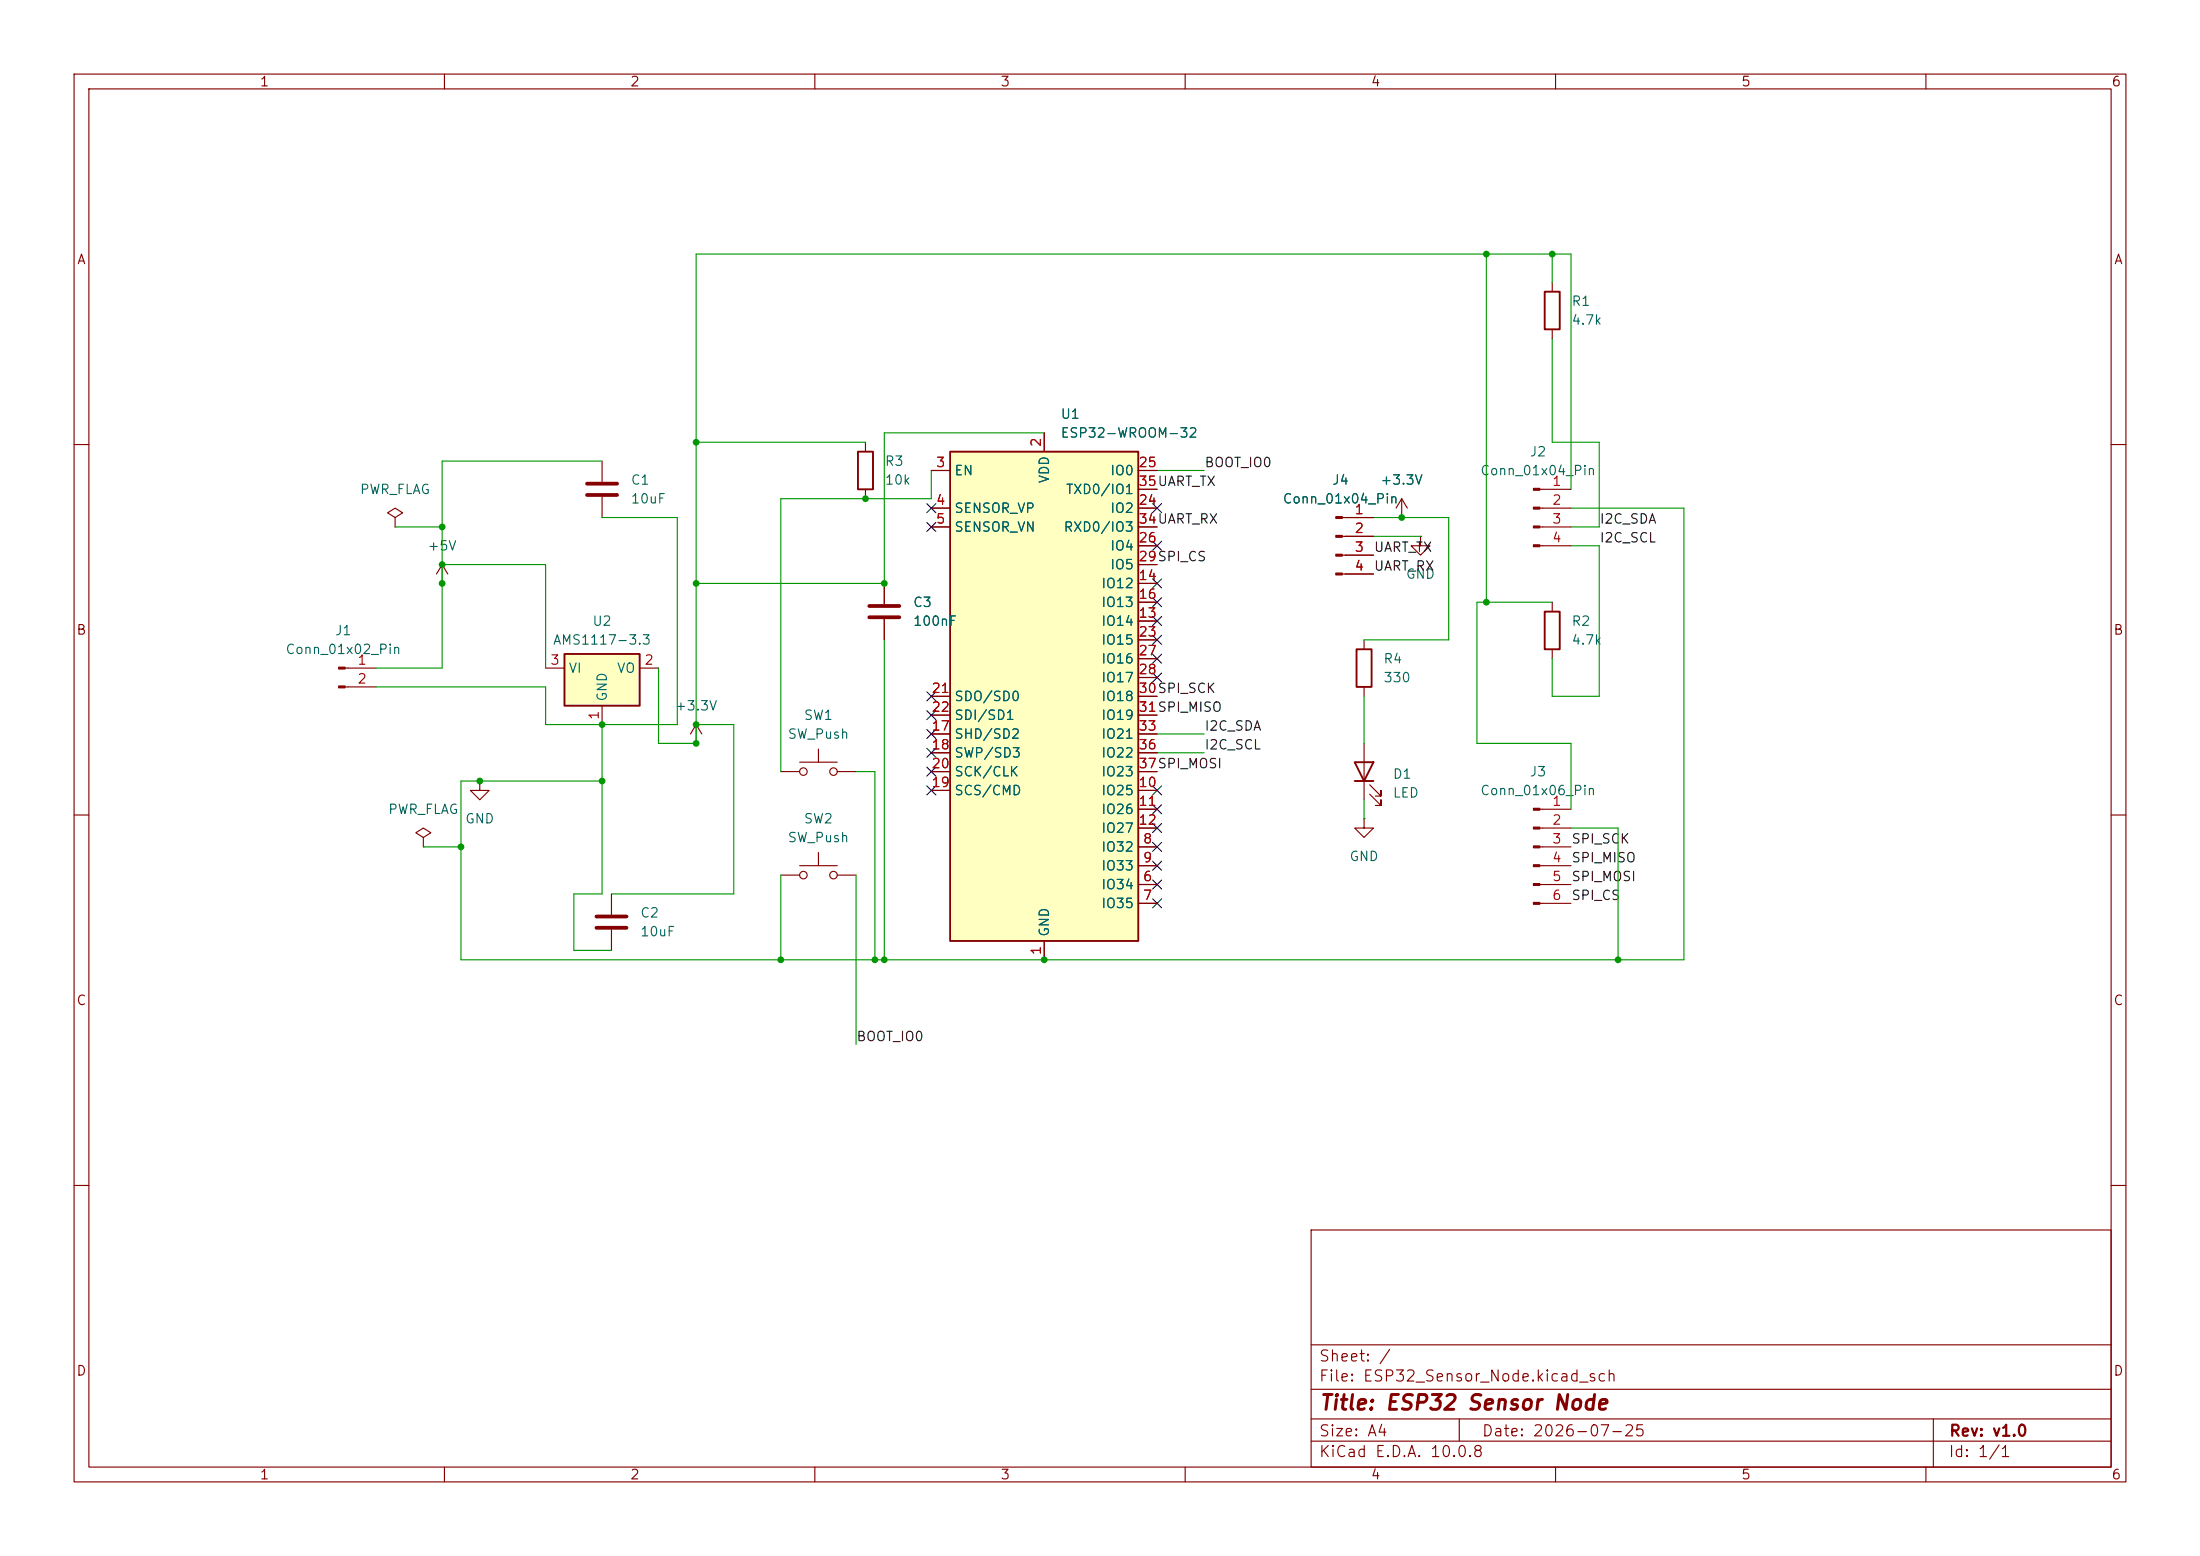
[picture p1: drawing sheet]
<svg xmlns="http://www.w3.org/2000/svg" width="297mm" height="210mm" viewBox="0 0 297 210" stroke-linecap="round" stroke-linejoin="round" font-family="sans-serif">
<g fill="none" stroke="#840000" stroke-width=".15">
<path d="M10 10h277v190h-277zM12 12h273v186h-273zM60 10v2M110 10v2M160 10v2M210 10v2M260 10v2M209.5 38.1v1.3M116.8 59.7v1.3M209.5 44.5v1.2M10 60h2M53.3 69.9l1.1-.7-1.1-.6-1 .6 1 .7v1.2"/>
<path d="M53.3 71.1h.1M81.3 62.2v2.8M81.3 67.1v2.8M116.8 66v1.3M181.2 69.9h4.2M181.2 72.4h4.2M181.2 74.9h4.2M181.2 77.5h4.2M189.2 69.9h.1M189.2 67.3l-.7 1.3M189.2 67.3l.8 1.3M189.2 67.3v2.6"/>
<path d="M191.8 72.4v1.3h1.2l-1.2 1.2-1.3-1.2h1.3M191.8 72.4h.1M285 60h2M184.1 86.4v1.2M184.1 92.7v1.3M209.5 81.3v1.3M209.5 87.6v1.3M10 110h2M64.8 105.4v1.3h1.2l-1.2 1.3-1.3-1.3h1.3M64.8 105.4h.1M184.1 110.5v1.3h1.3l-1.3 1.2-1.2-1.2h1.2M184.1 110.5h.1"/>
<path d="M184.1 100.3v7.7M184.9 107.2l1.5 1.5v-.7v.7h-.7M184.9 105.9l1.5 1.5v-.7v.7h-.7M207.9 109.2h4.2M207.9 111.8h4.2M207.9 114.3h4.2M207.9 116.8h4.2M207.9 119.4h4.2M285 110h2M82.5 120.7v2.7M82.5 125.5v2.8M207.9 121.9h4.2"/>
<path d="M10 160h2M177 166h108v32h-108zM285 160h2M60 198v2M110 198v2M160 198v2M177 194.5h108M177 191.5h108M177 187.5h108M177 181.5h108M197 191.5v3M210 198v2"/>
<path d="M260 198v2M261 191.5v6.5"/>
</g>
<path d="M208.5 39.4h2.1v5.1h-2.1zM115.8 61h2.1v5h-2.1zM183.1 87.6h2.1v5.1h-2.1zM208.5 82.6h2.1v5h-2.1zM182.9 102.9h2.5l-1.3 2.5zM182.9 105.4h2.5" fill="none" stroke="#840000" stroke-width=".25"/>
<g fill="#840000" stroke="#840000" stroke-width=".15">
<path d="M180.3 69.7h.9v.3h-.9z"/>
<path d="M180.3 72.3h.9v.2h-.9z"/>
<path d="M180.3 74.8h.9v.3h-.9z"/>
<path d="M180.3 77.3h.9v.3h-.9z"/>
<path d="M207 109.1h.9v.2h-.9z"/>
<path d="M207 111.6h.9v.3h-.9z"/>
<path d="M207 114.2h.9v.2h-.9z"/>
<path d="M207 116.7h.9v.3h-.9z"/>
<path d="M207 119.3h.9v.2h-.9z"/>
<path d="M207 121.8h.9v.2h-.9z"/>
</g>
<path d="M79.2 65.3h4.1M79.2 66.8h4.1M80.5 123.7h4.1M80.5 125.2h4.1" fill="none" stroke="#840000" stroke-width=".51"/>
<path d="M76.2 88.3h10.2v7h-10.2z" fill="#ffffc2"/>
<path d="M76.2 88.3h10.2v7h-10.2z" fill="none" stroke="#840000" stroke-width=".25"/>
<g fill="none" stroke="#840000" stroke-width=".15">
<path d="M59.7 78.7h.1M59.7 76.2l-.8 1.3M59.7 76.2l.8 1.3M59.7 76.2v2.5M207.9 66h4.2M207.9 68.6h4.2M207.9 71.1h4.2M207.9 73.7h4.2M73.7 90.2h2.5M81.3 95.3v2.5M86.4 90.2h2.5M94 97.8l-.8 1.3"/>
<path d="M94 97.8l.7 1.3M94 97.8v2.5M57.1 113l1.1-.6-1.1-.6-1 .6 1 .6v1.3M57.1 114.3h.1M94 100.3h.1"/>
</g>
<g fill="#840000" stroke="#840000" stroke-width=".15">
<path d="M207 65.9h.9v.3h-.9z"/>
<path d="M207 68.5h.9v.2h-.9z"/>
<path d="M207 71h.9v.2h-.9z"/>
<path d="M207 73.5h.9v.3h-.9z"/>
</g>
<path d="M128.3 61h25.4v66h-25.4z" fill="#ffffc2"/>
<path d="M128.3 61h25.4v66h-25.4z" fill="none" stroke="#840000" stroke-width=".25"/>
<g fill="none" stroke="#840000" stroke-width=".15">
<path d="M141 58.4v2.6M119.4 78.7v2.8M125.7 63.5h2.6M125.7 68.6h2.6M125.7 71.1h2.6M153.7 63.5h2.5M153.7 68.6h2.5M153.7 71.1h2.5M153.7 78.7h2.5M153.7 73.7h2.5M153.7 76.2h2.5M153.7 66h2.5"/>
<path d="M181.6 69.9h3.8M181.6 72.4h3.8M181.6 74.9h3.8M181.6 77.5h3.8M189.2 69.9h.1M46.6 90.2h4.2M46.6 92.7h4.2M119.4 83.6v2.8M125.7 99.1h2.6M125.7 94h2.6M125.7 96.5h2.6M153.7 83.8h2.5"/>
<path d="M153.7 81.3h2.5M153.7 99.1h2.5M153.7 94h2.5M153.7 96.5h2.5M153.7 86.4h2.5M153.7 88.9h2.5M153.7 91.4h2.5M105.4 104.1h2.5M105.4 118.1h2.5M107.9 116.8h5.1M107.9 102.9h5.1M110.5 101.1v1.8"/>
<path d="M110.5 115.1v1.7M113 104.1h2.6M113 118.1h2.6M125.7 106.7h2.6M125.7 101.6h2.6M125.7 104.1h2.6M153.7 119.4h2.5M153.7 114.3h2.5M153.7 116.8h2.5M153.7 106.7h2.5M153.7 109.2h2.5M153.7 111.8h2.5"/>
<path d="M153.7 101.6h2.5M153.7 104.1h2.5M141 127v2.5M153.7 121.9h2.5"/>
<circle cx="108.5" cy="104.1" r=".51"/>
<circle cx="108.5" cy="118.1" r=".51"/>
<circle cx="112.5" cy="118.1" r=".51"/>
<circle cx="112.5" cy="104.1" r=".51"/>
</g>
<path d="M117.3 81.8h4.1M117.3 83.3h4.1" fill="none" stroke="#840000" stroke-width=".51"/>
<g fill="#840000" stroke="#840000" stroke-width=".15">
<path d="M45.7 90h.9v.3h-.9z"/>
<path d="M45.7 92.6h.9v.2h-.9z"/>
</g>
<g fill="none" stroke="#009600" stroke-width=".15">
<path d="M200.7 34.3v47M209.5 34.3v3.8M94 59.7h22.8M141 58.4h-21.6v20.3h-25.4M209.5 45.7v14h6.4v11.4h-3.8M53.3 71.1h6.4M59.7 76.2h14v14M81.3 62.2h-21.6v28h-8.9M81.3 69.9h10.1v27.9h-17.7v-5.1h-22.9M125.7 63.5v3.8h-20.3v36.8M156.2 63.5h6.4M185.4 69.9h10.2v16.5h-11.5"/>
<path d="M185.4 72.4h6.4M212.1 66v-31.7h-118.1v66h-5.1v-10.1M212.1 73.7h3.8v20.3h-6.4v-5.1M212.1 68.6h15.2v60.9h-165.1v-24.1h19.1M81.3 97.8v22.9h-3.8v7.6h5M94 97.8h5.1v22.9h-16.6M119.4 86.4v43.1M156.2 99.1h6.4M184.1 94v6.3M209.5 81.3h-10.1v19h12.7v8.9M57.1 114.3h5.1M105.4 118.1v11.4"/>
<path d="M115.6 104.1h2.5v25.4M115.6 118.1v22.9M156.2 101.6h6.4M184.1 108v2.5M212.1 111.8h6.3v17.7"/>
</g>
<g fill="none" stroke="#000084" stroke-width=".15">
<path d="M125.1 70.5l1.2 1.2M125.1 68l1.2 1.2M126.3 70.5l-1.2 1.2M126.3 68l-1.2 1.2M155.6 68l1.2 1.2M155.6 78.1l1.2 1.2M155.6 73.1l1.2 1.2M156.8 68l-1.2 1.2M156.8 78.1l-1.2 1.2M156.8 73.1l-1.2 1.2M125.1 95.9l1.2 1.2M125.1 93.4l1.2 1.2"/>
<path d="M125.1 98.5l1.2 1.2M126.3 98.5l-1.2 1.2M126.3 95.9l-1.2 1.2M126.3 93.4l-1.2 1.2M155.6 90.8l1.2 1.2M155.6 85.8l1.2 1.2M155.6 80.7l1.2 1.2M155.6 88.3l1.2 1.2M155.6 83.2l1.2 1.2M156.8 90.8l-1.2 1.2M156.8 85.8l-1.2 1.2M156.8 80.7l-1.2 1.2"/>
<path d="M156.8 88.3l-1.2 1.2M156.8 83.2l-1.2 1.2M125.1 106.1l1.2 1.2M125.1 103.5l1.2 1.2M125.1 101l1.2 1.2M126.3 106.1l-1.2 1.2M126.3 103.5l-1.2 1.2M126.3 101l-1.2 1.2M155.6 118.8l1.2 1.2M155.6 111.2l1.2 1.2M155.6 108.6l1.2 1.2M155.6 106.1l1.2 1.2"/>
<path d="M155.6 113.7l1.2 1.2M155.6 116.2l1.2 1.2M156.8 118.8l-1.2 1.2M156.8 111.2l-1.2 1.2M156.8 108.6l-1.2 1.2M156.8 106.1l-1.2 1.2M156.8 113.7l-1.2 1.2M156.8 116.2l-1.2 1.2M155.6 121.3l1.2 1.2M156.8 121.3l-1.2 1.2"/>
</g>
<g fill="#009600">
<circle cx="59.7" cy="71.1" r=".46"/>
<circle cx="94" cy="78.7" r=".46"/>
<circle cx="94" cy="59.7" r=".46"/>
<circle cx="119.4" cy="78.7" r=".46"/>
<circle cx="94" cy="97.8" r=".46"/>
<circle cx="59.7" cy="76.2" r=".46"/>
<circle cx="59.7" cy="78.7" r=".46"/>
<circle cx="200.7" cy="34.3" r=".46"/>
<circle cx="209.5" cy="34.3" r=".46"/>
<circle cx="141" cy="129.5" r=".46"/>
<circle cx="189.2" cy="69.9" r=".46"/>
<circle cx="116.8" cy="67.3" r=".46"/>
<circle cx="94" cy="100.3" r=".46"/>
<circle cx="81.3" cy="97.8" r=".46"/>
<circle cx="81.3" cy="105.4" r=".46"/>
<circle cx="105.4" cy="129.5" r=".46"/>
<circle cx="118.1" cy="129.5" r=".46"/>
<circle cx="119.4" cy="129.5" r=".46"/>
<circle cx="62.2" cy="114.3" r=".46"/>
<circle cx="64.8" cy="105.4" r=".46"/>
<circle cx="200.7" cy="81.3" r=".46"/>
<circle cx="218.4" cy="129.5" r=".46"/>
</g>
<text font-size="2" fill="#840000" x="178" y="190.8">Title: ESP32 Sensor Node</text>
<g font-size="1.5" fill="#840000">
<text x="178" y="184.1">Sheet: /</text>
<text x="178" y="186.8">File: ESP32_Sensor_Node.kicad_sch</text>
<text x="178" y="197">KiCad E.D.A. 10.0.8</text>
<text x="178" y="194.2">Size: A4</text>
<text x="200" y="194.2">Date: 2026-07-25</text>
<text x="263" y="197">Id: 1/1</text>
<text x="263" y="194.2">Rev: v1.0</text>
</g>
<g font-size="1.3" fill="#840000">
<text x="35" y="12">1</text>
<text x="85" y="12">2</text>
<text x="135" y="12">3</text>
<text x="185" y="12">4</text>
<text x="235" y="12">5</text>
<text x="285" y="12">6</text>
<text x="10.3" y="36">A</text>
<text x="285.3" y="36">A</text>
<text x="10.2" y="86">B</text>
<text x="285.2" y="86">B</text>
<text x="10.2" y="136">C</text>
<text x="285.2" y="136">C</text>
<text x="10.2" y="186">D</text>
<text x="285.2" y="186">D</text>
<text x="35" y="200">1</text>
<text x="85" y="200">2</text>
<text x="135" y="200">3</text>
<text x="185" y="200">4</text>
<text x="235" y="200">5</text>
<text x="285" y="200">6</text>
</g>
<g font-size="1.3" fill="#006464">
<text x="212.1" y="41.6">R1</text>
<text x="212.1" y="44.1">4.7k</text>
<text x="143.1" y="56.8">U1</text>
<text x="143.1" y="59.4">ESP32-WROOM-32</text>
<text x="85.1" y="65.7">C1</text>
<text x="119.4" y="63.2">R3</text>
<text x="119.4" y="65.7">10k</text>
<text x="128.8" y="64.5">EN</text>
<text x="141.9" y="65.3" transform="rotate(-90 141.9 65.3)">VDD</text>
<text x="149.8" y="64.5">IO0</text>
<text x="179.8" y="65.7">J4</text>
<text x="186.3" y="65.7">+3.3V</text>
<text x="199.7" y="64.5">Conn_01x04_Pin</text>
<text x="206.4" y="61.9">J2</text>
<text x="48.5" y="67">PWR_FLAG</text>
<text x="85.1" y="68.3">10uF</text>
<text x="128.8" y="69.5">SENSOR_VP</text>
<text x="143.8" y="67">TXD0/IO1</text>
<text x="149.8" y="69.5">IO2</text>
<text x="173.1" y="68.3">Conn_01x04_Pin</text>
<text x="57.6" y="74.6">+5V</text>
<text x="128.8" y="72.1">SENSOR_VN</text>
<text x="143.5" y="72.1">RXD0/IO3</text>
<text x="149.8" y="74.6">IO4</text>
<text x="149.8" y="77.2">IO5</text>
<text x="123.2" y="82.2">C3</text>
<text x="148.6" y="79.7">IO12</text>
<text x="148.6" y="82.2">IO13</text>
<text x="189.7" y="78.4">GND</text>
<text x="38.5" y="88.6">Conn_01x02_Pin</text>
<text x="45.1" y="86.1">J1</text>
<text x="74.6" y="87.3">AMS1117-3.3</text>
<text x="79.9" y="84.8">U2</text>
<text x="123.2" y="84.8">100nF</text>
<text x="148.6" y="84.8">IO14</text>
<text x="148.6" y="87.3">IO15</text>
<text x="148.6" y="89.9">IO16</text>
<text x="186.7" y="89.9">R4</text>
<text x="212.1" y="84.8">R2</text>
<text x="212.1" y="87.3">4.7k</text>
<text x="76.7" y="91.1">VI</text>
<text x="82.2" y="94.8" transform="rotate(-90 82.2 94.8)">GND</text>
<text x="83.2" y="91.1">VO</text>
<text x="128.8" y="94.9">SDO/SD0</text>
<text x="148.6" y="92.4">IO17</text>
<text x="148.6" y="94.9">IO18</text>
<text x="186.7" y="92.4">330</text>
<text x="91" y="96.2">+3.3V</text>
<text x="106.3" y="100">SW_Push</text>
<text x="108.4" y="97.5">SW1</text>
<text x="128.8" y="100">SHD/SD2</text>
<text x="128.8" y="97.5">SDI/SD1</text>
<text x="148.6" y="97.5">IO19</text>
<text x="148.6" y="100">IO21</text>
<text x="128.8" y="102.6">SWP/SD3</text>
<text x="128.8" y="107.6">SCS/CMD</text>
<text x="128.8" y="105.1">SCK/CLK</text>
<text x="148.6" y="107.6">IO25</text>
<text x="148.6" y="102.6">IO22</text>
<text x="148.6" y="105.1">IO23</text>
<text x="187.9" y="105.4">D1</text>
<text x="187.9" y="108">LED</text>
<text x="199.7" y="107.6">Conn_01x06_Pin</text>
<text x="206.4" y="105.1">J3</text>
<text x="52.3" y="110.2">PWR_FLAG</text>
<text x="62.7" y="111.5">GND</text>
<text x="106.3" y="114">SW_Push</text>
<text x="108.4" y="111.5">SW2</text>
<text x="148.6" y="110.2">IO26</text>
<text x="148.6" y="112.7">IO27</text>
<text x="148.6" y="115.3">IO32</text>
<text x="148.6" y="117.8">IO33</text>
<text x="182.1" y="116.5">GND</text>
<text x="86.3" y="124.2">C2</text>
<text x="148.6" y="120.3">IO34</text>
<text x="148.6" y="122.9">IO35</text>
<text x="86.3" y="126.7">10uF</text>
<text x="141.9" y="126.5" transform="rotate(-90 141.9 126.5)">GND</text>
</g>
<g font-size="1.3" fill="#a90000">
<text x="126.3" y="63.4">3</text>
<text x="140.8" y="60.4" transform="rotate(-90 140.8 60.4)">2</text>
<text x="153.6" y="63.4">25</text>
<text x="153.6" y="65.9">35UART_TX</text>
<text x="153.6" y="65.9">35</text>
<text x="209.5" y="65.9">1</text>
<text x="126.3" y="68.4">4</text>
<text x="126.3" y="71">5</text>
<text x="153.6" y="68.4">24</text>
<text x="153.6" y="71">34UART_RX</text>
<text x="153.6" y="71">34</text>
<text x="182.8" y="69.7">1</text>
<text x="209.5" y="68.4">2</text>
<text x="209.5" y="71">3</text>
<text x="153.6" y="73.5">26</text>
<text x="153.6" y="76.1">29SPI_CS</text>
<text x="153.6" y="76.1">29</text>
<text x="182.8" y="72.3">2</text>
<text x="182.8" y="74.8">3</text>
<text x="182.8" y="77.3">4</text>
<text x="209.5" y="73.5">4</text>
<text x="153.6" y="83.7">13</text>
<text x="153.6" y="78.6">14</text>
<text x="153.6" y="81.1">16</text>
<text x="153.6" y="86.2">23</text>
<text x="153.6" y="88.8">27</text>
<text x="48.2" y="90">1</text>
<text x="48.2" y="92.6">2</text>
<text x="74.2" y="90">3</text>
<text x="86.9" y="90">2</text>
<text x="125.7" y="93.8">21</text>
<text x="153.6" y="91.3">28</text>
<text x="153.6" y="93.8">30SPI_SCK</text>
<text x="153.6" y="93.8">30</text>
<text x="81.1" y="97.3" transform="rotate(-90 81.1 97.3)">1</text>
<text x="125.7" y="98.9">17</text>
<text x="125.7" y="101.5">18</text>
<text x="125.7" y="96.4">22</text>
<text x="153.6" y="96.4">31SPI_MISO</text>
<text x="153.6" y="98.9">33</text>
<text x="153.6" y="101.5">36</text>
<text x="153.6" y="96.4">31</text>
<text x="125.7" y="106.5">19</text>
<text x="125.7" y="104">20</text>
<text x="153.6" y="106.5">10</text>
<text x="153.6" y="104">37SPI_MOSI</text>
<text x="153.6" y="104">37</text>
<text x="153.6" y="109.1">11</text>
<text x="153.6" y="111.6">12</text>
<text x="209.5" y="109.1">1</text>
<text x="209.5" y="111.6">2</text>
<text x="154.2" y="119.2">6</text>
<text x="154.2" y="114.2">8</text>
<text x="154.2" y="116.7">9</text>
<text x="209.5" y="114.2">3</text>
<text x="209.5" y="116.7">4</text>
<text x="209.5" y="119.2">5</text>
<text x="154.2" y="121.8">7</text>
<text x="209.5" y="121.8">6</text>
<text x="140.8" y="129" transform="rotate(-90 140.8 129)">1</text>
</g>
<g font-size="1.3" fill="#0f0f0f">
<text x="162.5" y="63.4">BOOT_IO0</text>
<text x="215.9" y="71">I2C_SDA</text>
<text x="185.4" y="77.3">UART_RX</text>
<text x="185.4" y="74.8">UART_TX</text>
<text x="215.9" y="73.5">I2C_SCL</text>
<text x="162.5" y="101.5">I2C_SCL</text>
<text x="162.5" y="98.9">I2C_SDA</text>
<text x="212.1" y="116.7">SPI_MISO</text>
<text x="212.1" y="119.3">SPI_MOSI</text>
<text x="212.1" y="114.2">SPI_SCK</text>
<text x="212.1" y="121.8">SPI_CS</text>
<text x="115.5" y="140.8">BOOT_IO0</text>
</g>
</svg>
